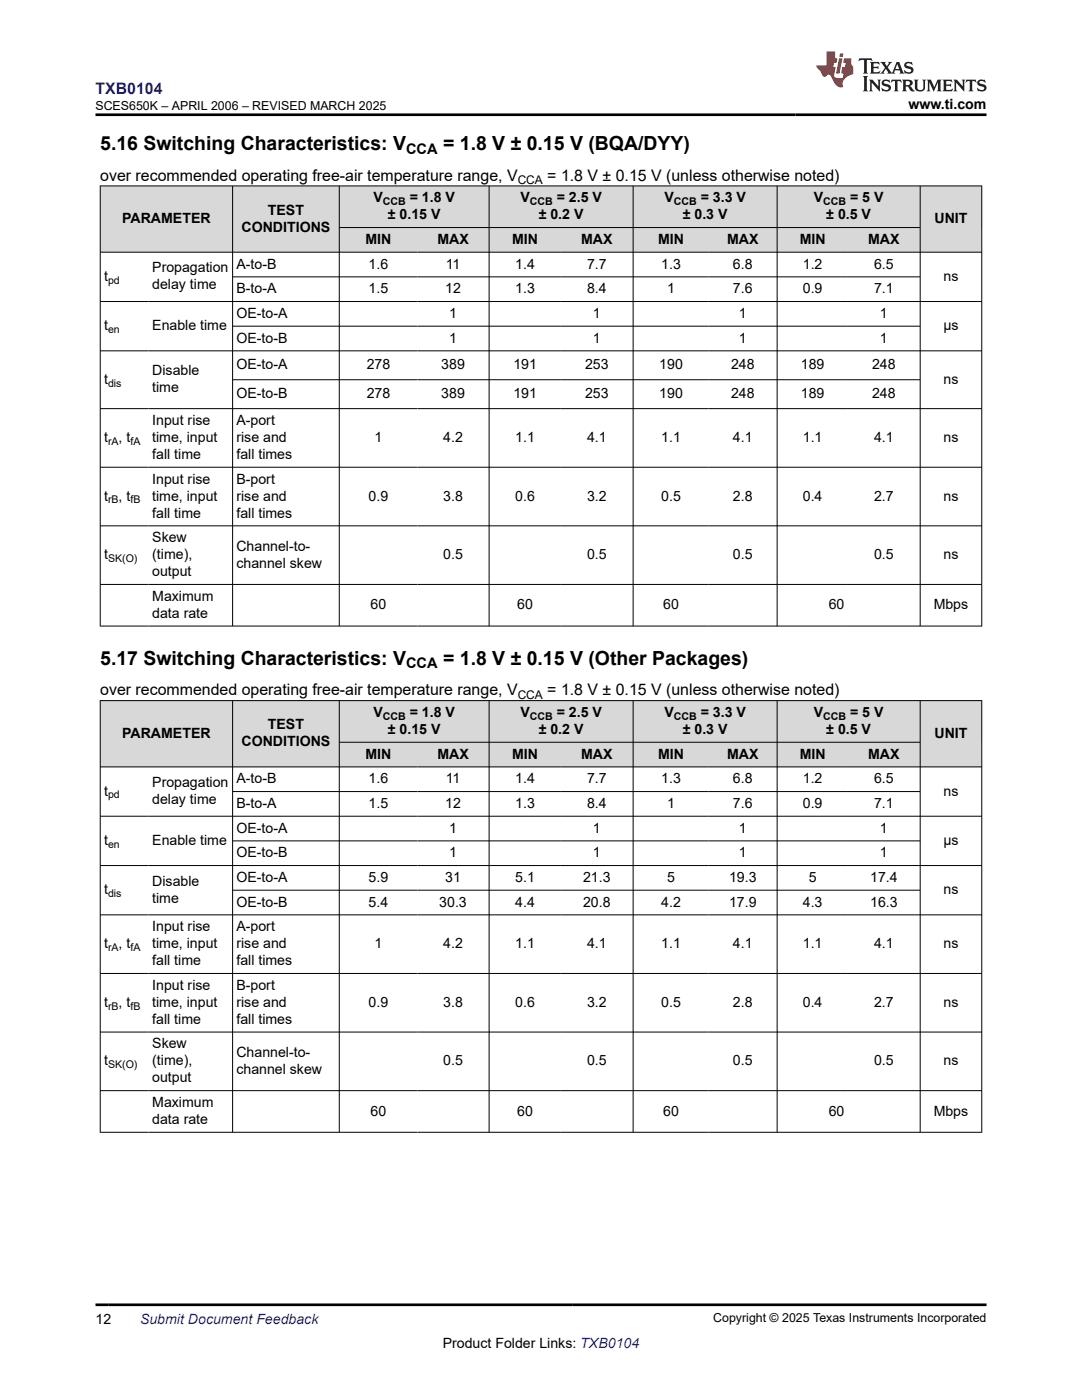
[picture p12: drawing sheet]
<svg xmlns="http://www.w3.org/2000/svg" width="216mm" height="279mm" viewBox="0 0 216 279" stroke-linecap="round" stroke-linejoin="round" font-family="sans-serif">
<g fill="#d8d8d8">
<path d="M20 37.1h175.9v8.3h-175.9z" fill-rule="evenodd"/>
<path d="M20.1 37.2h26.3v13.1h-26.3z" fill-rule="evenodd"/>
<path d="M46.5 37.2h21.1v13.1h-21.1z" fill-rule="evenodd"/>
<path d="M67.8 37.2h29.7v8.1h-29.7z" fill-rule="evenodd"/>
<path d="M97.7 37.2h28.6v8.1h-28.6z" fill-rule="evenodd"/>
<path d="M126.4 37.2h28.6v8.1h-28.6z" fill-rule="evenodd"/>
<path d="M155.1 37.2h28.5v8.1h-28.5z" fill-rule="evenodd"/>
<path d="M183.7 37.2h12.1v13.1h-12.1z" fill-rule="evenodd"/>
<path d="M67.8 45.5h15.5v4.8h-15.5z" fill-rule="evenodd"/>
<path d="M83.3 45.5h14.2v4.8h-14.2z" fill-rule="evenodd"/>
<path d="M97.7 45.5h14.2v4.8h-14.2z" fill-rule="evenodd"/>
<path d="M111.9 45.5h14.4v4.8h-14.4z" fill-rule="evenodd"/>
<path d="M126.4 45.5h15v4.8h-15z" fill-rule="evenodd"/>
<path d="M141.4 45.5h13.6v4.8h-13.6z" fill-rule="evenodd"/>
<path d="M155.1 45.5h14.1v4.8h-14.1z" fill-rule="evenodd"/>
<path d="M169.2 45.5h14.4v4.8h-14.4z" fill-rule="evenodd"/>
</g>
<g fill="none" stroke="#000" stroke-width=".2">
<path d="M19.9 37.1h176.1M20 37v88M46.4 37v88M67.7 37v88M97.6 37v88M126.3 37v88M155.1 37v88M183.6 37v88M195.9 37v88M19.9 50.3h176.1M46.4 55.3h137.3M67.7 45.4h116"/>
<path d="M19.9 60.2h176.1M19.9 70h176.1M46.4 65.1h137.3M46.4 75.8h137.3M19.9 81.6h176.1M19.9 93.2h176.1M19.9 104.9h176.1M19.9 116.6h176.1M19.9 124.9h176.1"/>
</g>
<g fill="#d8d8d8">
<path d="M20 139.8h175.9v8.3h-175.9z" fill-rule="evenodd"/>
<path d="M20.1 139.9h26.3v13.1h-26.3z" fill-rule="evenodd"/>
<path d="M46.5 139.9h21.1v13.1h-21.1z" fill-rule="evenodd"/>
<path d="M67.8 139.9h29.7v8.2h-29.7z" fill-rule="evenodd"/>
<path d="M97.7 139.9h28.6v8.2h-28.6z" fill-rule="evenodd"/>
<path d="M126.4 139.9h28.6v8.2h-28.6z" fill-rule="evenodd"/>
<path d="M155.1 139.9h28.5v8.2h-28.5z" fill-rule="evenodd"/>
<path d="M183.7 139.9h12.1v13.1h-12.1z" fill-rule="evenodd"/>
<path d="M67.8 148.2h15.5v4.8h-15.5z" fill-rule="evenodd"/>
<path d="M83.3 148.2h14.2v4.8h-14.2z" fill-rule="evenodd"/>
<path d="M97.7 148.2h14.2v4.8h-14.2z" fill-rule="evenodd"/>
<path d="M111.9 148.2h14.4v4.8h-14.4z" fill-rule="evenodd"/>
<path d="M126.4 148.2h15v4.8h-15z" fill-rule="evenodd"/>
<path d="M141.4 148.2h13.6v4.8h-13.6z" fill-rule="evenodd"/>
<path d="M155.1 148.2h14.1v4.8h-14.1z" fill-rule="evenodd"/>
<path d="M169.2 148.2h14.4v4.8h-14.4z" fill-rule="evenodd"/>
</g>
<g fill="none" stroke="#000" stroke-width=".2">
<path d="M19.9 139.8h176.1M20 139.8v86.2M46.4 139.8v86.2M67.7 139.8v86.2M97.6 139.8v86.2M126.3 139.8v86.2M155.1 139.8v86.2M183.6 139.8v86.2M195.9 139.8v86.2M19.9 153.1h176.1M46.4 158h137.3M67.7 148.1h116"/>
<path d="M19.9 162.9h176.1M19.9 172.7h176.1M46.4 167.8h137.3M46.4 177.7h137.3M19.9 182.6h176.1M19.9 194.3h176.1M19.9 206h176.1M19.9 217.7h176.1M19.9 226h176.1"/>
</g>
<path d="M171.5 11.6l-.2 .6 .5-.2h.6v.1v2.2l-.2 .4h1l-.2-.4v-2.2v-.1h.5l.6 .2-.2-.6zM173.6 12.4l.2 .3v1.6l-.2 .4h1.9l.1-.6a1.08 1.08 0 0 1-1.3 .2v-.7h.6l.4 .2v-.7l-.4 .2h-.6v-.5l.2-.2a1 1 0 0 1 1 .3l-.1-.5zM175.7 12.4l.9 1.1-1 1.2h.9l-.2-.2 .5-.8 .4 .8-.2 .2h1.6l-.2-.2 .2-.5h.9l.1 .5-.1 .2h.9l-.2-.4-.8-1.9h-.5l-.9 2.1-.9-1.1 .9-1h-.8l.2 .2-.4 .6-.4-.6 .2-.2zM179 12.8l.4 1h-.7zM180.7 12.5a.65 .65 0 0 0-.2 .7 .65 .65 0 0 0 .6 .5l.6 .1 .1 .3a.79 .79 0 0 1-.7 .4 .79 .79 0 0 1-.7-.5l.1 .7 .2-.1a.93 .93 0 0 0 1.1 0 .93 .93 0 0 0 .4-.9 1.46 1.46 0 0 0-1.2-.6l-.1-.3a1.09 1.09 0 0 1 1.2 .2l-.2-.6-.1 .1-.5-.2zM172.2 15.2l.2 .4v2.2l-.2 .4h1l-.2-.4v-2.2l.2-.4zM173.4 15.9l.2 .4v1.5l-.2 .4h.8l-.3-.4 .1-1.3 1.6 1.8v-2l.2-.4h-.7l.1 .2 .1 1.1-1.2-1.3zM176.2 16a.65 .65 0 0 0-.2 .8 .65 .65 0 0 0 .6 .4l.6 .2 .1 .2a.79 .79 0 0 1-.7 .4 .79 .79 0 0 1-.7-.5l.1 .7 .2-.1a.93 .93 0 0 0 1.1 .1 .93 .93 0 0 0 .4-1 1.46 1.46 0 0 0-1.2-.5l-.1-.4a1.09 1.09 0 0 1 1.2 .2l-.1-.6-.2 .1-.5-.1zM177.9 15.9l-.1 .6a.63 .63 0 0 1 .8-.3v1.6l-.3 .4h1l-.2-.4v-1.6a.66 .66 0 0 1 .8 .3l-.1-.6zM180 15.9l.2 .4v1.5l-.2 .4h1l-.2-.2-.1-.7h.5l.1 .2a.79 .79 0 0 0 1.2 .6l-1-.9a.61 .61 0 0 0 .6-.6 .61 .61 0 0 0-.5-.7zM180.8 16.2h.1a.47 .47 0 0 1 .5 .1 .47 .47 0 0 1 .1 .5l-.1 .1-.7 .1zM182.3 15.9l.2 .2a2.27 2.27 0 0 0 .4 2 1.04 1.04 0 0 0 1.7-.7v-1.3l.2-.2h-.8l.2 .4v1.1a.6 .6 0 0 1-.6 .6 .6 .6 0 0 1-.6-.6v-1.1l.3-.4zM184.9 15.9l.2 .4v1.5l-.2 .4h.8l-.3-.4v-1.4l.9 1.9 .9-1.9v1.4l-.3 .4h1l-.2-.4v-1.5l.2-.4h-.8l-.7 1.5-.6-1.5zM188.1 15.9l.2 .4v1.5l-.2 .4h1.9l.1-.6a1.09 1.09 0 0 1-1.3 .2v-.7h.6l.4 .2v-.6l-.4 .2h-.6v-.6l.2-.1a1.01 1.01 0 0 1 1 .3l-.1-.6zM190.2 15.9l.3 .4v1.5l-.3 .4h.8l-.2-.4v-1.3l1.6 1.8v-2l.2-.4h-.7l.2 .2v1.1l-1.2-1.3zM192.8 15.9l-.1 .6a.63 .63 0 0 1 .8-.3v1.6l-.3 .4h1l-.2-.4v-1.6a.66 .66 0 0 1 .8 .3l-.1-.6zM195.2 16a.65 .65 0 0 0-.2 .8 .65 .65 0 0 0 .6 .4l.6 .2 .2 .2a.79 .79 0 0 1-.7 .4 .79 .79 0 0 1-.7-.5l.1 .7 .2-.1a.93 .93 0 0 0 1 .1 .93 .93 0 0 0 .5-1 1.46 1.46 0 0 0-1.3-.5v-.4a1.09 1.09 0 0 1 1.2 .2l-.2-.6-.2 .1-.5-.1z" fill="#231f20"/>
<path d="M164.9 10.3v2.7h-2l.1 .4 .8 1a.95 .95 0 0 0 1 .9 .59 .59 0 0 1 .5-.4 .59 .59 0 0 1 .5 .3l.4 .8a1.59 1.59 0 0 0 2.1 1.4 1.61 1.61 0 0 1 1-2.3l1-.3-.1-1.5a1.59 1.59 0 0 1-.3-1.7h-1.5l-.2 .9h.6l-.2 .9h-.5l-.2 .9v.3l.4 .1-.1 .9h-.7a.73 .73 0 0 1-1-.7l.3-1.5h-.5l.1-.9h.5l.2-.9h-.5v-1.3zM167.4 11.6l-.6 3.1h.7l.6-3.1zM167.6 10.7l-.1 .6h.7l.1-.6z" fill="#ed1c24"/>
<path d="M19.1 22.9h177.8M19.1 260.4h177.8" fill="none" stroke="#000" stroke-width=".53"/>
<g font-size="3.9">
<text x="20" y="29.9">5.16 Switching Characteristics: V</text>
<text x="88.4" y="29.9">= 1.8 V ± 0.15 V (BQA/DYY)</text>
<text x="20" y="132.6">5.17 Switching Characteristics: V</text>
<text x="88.4" y="132.6">= 1.8 V ± 0.15 V (Other Packages)</text>
</g>
<text font-size="3.2" fill="#00f" x="19.1" y="18.7">TXB0104</text>
<g font-size="3.2">
<text x="20" y="36.1">over recommended operating free-air temperature range, V</text>
<text x="109.2" y="36.1">= 1.8 V ± 0.15 V (unless otherwise noted)</text>
<text x="20" y="138.8">over recommended operating free-air temperature range, V</text>
<text x="109.2" y="138.8">= 1.8 V ± 0.15 V (unless otherwise noted)</text>
</g>
<g font-size="2.9">
<text x="81" y="30.7">CCA</text>
<text x="81" y="133.4">CCA</text>
</g>
<g font-size="2.8">
<text x="181.3" y="21.8">www.ti.com</text>
<text x="74.5" y="40.4">V</text>
<text x="81.8" y="40.4">= 1.8 V</text>
<text x="103.8" y="40.4">V</text>
<text x="111.1" y="40.4">= 2.5 V</text>
<text x="132.6" y="40.4">V</text>
<text x="139.8" y="40.4">= 3.3 V</text>
<text x="162.4" y="40.4">V</text>
<text x="169.6" y="40.4">= 5 V</text>
<text x="24.4" y="44.5">PARAMETER</text>
<text x="48.2" y="46.2">CONDITIONS</text>
<text x="53.4" y="42.8">TEST</text>
<text x="77.4" y="43.8">± 0.15 V</text>
<text x="107.5" y="43.8">± 0.2 V</text>
<text x="136.2" y="43.8">± 0.3 V</text>
<text x="164.9" y="43.8">± 0.5 V</text>
<text x="186.5" y="44.5">UNIT</text>
<text x="47.2" y="53.6">A-to-B</text>
<text x="72.9" y="48.7">MIN</text>
<text x="73.6" y="53.6">1.6</text>
<text x="87.3" y="48.7">MAX</text>
<text x="88.9" y="53.6">11</text>
<text x="102.2" y="48.7">MIN</text>
<text x="102.8" y="53.6">1.4</text>
<text x="116" y="48.7">MAX</text>
<text x="117.1" y="53.6">7.7</text>
<text x="131.3" y="48.7">MIN</text>
<text x="131.9" y="53.6">1.3</text>
<text x="145.1" y="48.7">MAX</text>
<text x="146.3" y="53.6">6.8</text>
<text x="159.6" y="48.7">MIN</text>
<text x="160.2" y="53.6">1.2</text>
<text x="173.2" y="48.7">MAX</text>
<text x="174.4" y="53.6">6.5</text>
<text x="20.8" y="56.1">t</text>
<text x="30.4" y="54.4">Propagation</text>
<text x="30.4" y="57.8">delay time</text>
<text x="47.2" y="58.5">B-to-A</text>
<text x="73.6" y="58.5">1.5</text>
<text x="88.8" y="58.5">12</text>
<text x="102.8" y="58.5">1.3</text>
<text x="117.1" y="58.5">8.4</text>
<text x="133.1" y="58.5">1</text>
<text x="146.3" y="58.5">7.6</text>
<text x="160.2" y="58.5">0.9</text>
<text x="174.4" y="58.5">7.1</text>
<text x="188.3" y="56.1">ns</text>
<text x="20.8" y="65.9">t</text>
<text x="30.4" y="65.9">Enable time</text>
<text x="47.2" y="63.4">OE-to-A</text>
<text x="89.6" y="63.4">1</text>
<text x="118.3" y="63.4">1</text>
<text x="147.4" y="63.4">1</text>
<text x="175.6" y="63.4">1</text>
<text x="188.2" y="65.9">µs</text>
<text x="47.2" y="68.4">OE-to-B</text>
<text x="89.6" y="68.4">1</text>
<text x="118.3" y="68.4">1</text>
<text x="147.4" y="68.4">1</text>
<text x="175.6" y="68.4">1</text>
<text x="20.8" y="76.6">t</text>
<text x="30.4" y="74.9">Disable</text>
<text x="47.2" y="73.7">OE-to-A</text>
<text x="73.2" y="73.7">278</text>
<text x="88.1" y="73.7">389</text>
<text x="102.4" y="73.7">191</text>
<text x="116.7" y="73.7">253</text>
<text x="131.6" y="73.7">190</text>
<text x="145.9" y="73.7">248</text>
<text x="159.8" y="73.7">189</text>
<text x="174" y="73.7">248</text>
<text x="188.3" y="76.6">ns</text>
<text x="30.4" y="78.3">time</text>
<text x="47.2" y="79.5">OE-to-B</text>
<text x="73.2" y="79.5">278</text>
<text x="88.1" y="79.5">389</text>
<text x="102.4" y="79.5">191</text>
<text x="116.7" y="79.5">253</text>
<text x="131.6" y="79.5">190</text>
<text x="145.9" y="79.5">248</text>
<text x="159.8" y="79.5">189</text>
<text x="174" y="79.5">248</text>
<text x="20.8" y="88.2">t</text>
<text x="23.7" y="88.2">, t</text>
<text x="30.4" y="84.8">Input rise</text>
<text x="30.4" y="88.2">time, input</text>
<text x="47.2" y="84.8">A-port</text>
<text x="47.2" y="88.2">rise and</text>
<text x="74.7" y="88.2">1</text>
<text x="88.4" y="88.2">4.2</text>
<text x="102.8" y="88.2">1.1</text>
<text x="117.1" y="88.2">4.1</text>
<text x="131.9" y="88.2">1.1</text>
<text x="146.3" y="88.2">4.1</text>
<text x="160.2" y="88.2">1.1</text>
<text x="174.4" y="88.2">4.1</text>
<text x="188.3" y="88.2">ns</text>
<text x="30.4" y="91.6">fall time</text>
<text x="47.2" y="91.6">fall times</text>
<text x="20.8" y="99.9">t</text>
<text x="23.7" y="99.9">, t</text>
<text x="30.4" y="96.5">Input rise</text>
<text x="30.4" y="99.9">time, input</text>
<text x="47.2" y="96.5">B-port</text>
<text x="47.2" y="99.9">rise and</text>
<text x="73.6" y="99.9">0.9</text>
<text x="88.4" y="99.9">3.8</text>
<text x="102.8" y="99.9">0.6</text>
<text x="117.1" y="99.9">3.2</text>
<text x="131.9" y="99.9">0.5</text>
<text x="146.3" y="99.9">2.8</text>
<text x="160.2" y="99.9">0.4</text>
<text x="174.4" y="99.9">2.7</text>
<text x="188.3" y="99.9">ns</text>
<text x="30.4" y="103.3">fall time</text>
<text x="47.2" y="103.3">fall times</text>
<text x="20.8" y="111.6">t</text>
<text x="30.4" y="108.2">Skew</text>
<text x="30.4" y="111.6">(time),</text>
<text x="47.2" y="109.9">Channel-to-</text>
<text x="47.2" y="113.3">channel skew</text>
<text x="88.4" y="111.6">0.5</text>
<text x="117.1" y="111.6">0.5</text>
<text x="146.3" y="111.6">0.5</text>
<text x="174.4" y="111.6">0.5</text>
<text x="188.3" y="111.6">ns</text>
<text x="30.4" y="115">output</text>
<text x="30.4" y="119.9">Maximum</text>
<text x="30.4" y="123.3">data rate</text>
<text x="74" y="121.6">60</text>
<text x="103.2" y="121.6">60</text>
<text x="132.3" y="121.6">60</text>
<text x="165.4" y="121.6">60</text>
<text x="186.3" y="121.6">Mbps</text>
<text x="74.5" y="143.1">V</text>
<text x="81.8" y="143.1">= 1.8 V</text>
<text x="103.8" y="143.1">V</text>
<text x="111.1" y="143.1">= 2.5 V</text>
<text x="132.6" y="143.1">V</text>
<text x="139.8" y="143.1">= 3.3 V</text>
<text x="162.4" y="143.1">V</text>
<text x="169.6" y="143.1">= 5 V</text>
<text x="24.4" y="147.3">PARAMETER</text>
<text x="48.2" y="148.9">CONDITIONS</text>
<text x="53.4" y="145.6">TEST</text>
<text x="77.4" y="146.5">± 0.15 V</text>
<text x="107.5" y="146.5">± 0.2 V</text>
<text x="136.2" y="146.5">± 0.3 V</text>
<text x="164.9" y="146.5">± 0.5 V</text>
<text x="186.5" y="147.3">UNIT</text>
<text x="72.9" y="151.4">MIN</text>
<text x="87.3" y="151.4">MAX</text>
<text x="102.2" y="151.4">MIN</text>
<text x="116" y="151.4">MAX</text>
<text x="131.3" y="151.4">MIN</text>
<text x="145.1" y="151.4">MAX</text>
<text x="159.6" y="151.4">MIN</text>
<text x="173.2" y="151.4">MAX</text>
<text x="20.8" y="158.8">t</text>
<text x="30.4" y="157.1">Propagation</text>
<text x="30.4" y="160.5">delay time</text>
<text x="47.2" y="161.2">B-to-A</text>
<text x="47.2" y="156.3">A-to-B</text>
<text x="73.6" y="161.2">1.5</text>
<text x="73.6" y="156.3">1.6</text>
<text x="88.8" y="161.2">12</text>
<text x="88.9" y="156.3">11</text>
<text x="102.8" y="156.3">1.4</text>
<text x="102.8" y="161.2">1.3</text>
<text x="117.1" y="156.3">7.7</text>
<text x="117.1" y="161.2">8.4</text>
<text x="131.9" y="156.3">1.3</text>
<text x="133.1" y="161.2">1</text>
<text x="146.3" y="156.3">6.8</text>
<text x="146.3" y="161.2">7.6</text>
<text x="160.2" y="156.3">1.2</text>
<text x="160.2" y="161.2">0.9</text>
<text x="174.4" y="156.3">6.5</text>
<text x="174.4" y="161.2">7.1</text>
<text x="188.3" y="158.8">ns</text>
<text x="47.2" y="166.2">OE-to-A</text>
<text x="89.6" y="166.2">1</text>
<text x="118.3" y="166.2">1</text>
<text x="147.4" y="166.2">1</text>
<text x="175.6" y="166.2">1</text>
<text x="20.8" y="168.6">t</text>
<text x="30.4" y="168.6">Enable time</text>
<text x="47.2" y="171.1">OE-to-B</text>
<text x="89.6" y="171.1">1</text>
<text x="118.3" y="171.1">1</text>
<text x="147.4" y="171.1">1</text>
<text x="175.6" y="171.1">1</text>
<text x="188.2" y="168.6">µs</text>
<text x="20.8" y="178.5">t</text>
<text x="30.4" y="176.8">Disable</text>
<text x="47.2" y="176">OE-to-A</text>
<text x="73.6" y="176">5.9</text>
<text x="88.8" y="176">31</text>
<text x="102.8" y="176">5.1</text>
<text x="116.3" y="176">21.3</text>
<text x="133.1" y="176">5</text>
<text x="145.5" y="176">19.3</text>
<text x="161.4" y="176">5</text>
<text x="173.6" y="176">17.4</text>
<text x="188.3" y="178.5">ns</text>
<text x="30.4" y="180.2">time</text>
<text x="30.4" y="185.9">Input rise</text>
<text x="47.2" y="180.9">OE-to-B</text>
<text x="47.2" y="185.9">A-port</text>
<text x="73.6" y="180.9">5.4</text>
<text x="87.7" y="180.9">30.3</text>
<text x="102.8" y="180.9">4.4</text>
<text x="116.3" y="180.9">20.8</text>
<text x="131.9" y="180.9">4.2</text>
<text x="145.5" y="180.9">17.9</text>
<text x="160.2" y="180.9">4.3</text>
<text x="173.6" y="180.9">16.3</text>
<text x="20.8" y="189.2">t</text>
<text x="23.7" y="189.2">, t</text>
<text x="30.4" y="189.2">time, input</text>
<text x="47.2" y="189.2">rise and</text>
<text x="74.7" y="189.2">1</text>
<text x="88.4" y="189.2">4.2</text>
<text x="102.8" y="189.2">1.1</text>
<text x="117.1" y="189.2">4.1</text>
<text x="131.9" y="189.2">1.1</text>
<text x="146.3" y="189.2">4.1</text>
<text x="160.2" y="189.2">1.1</text>
<text x="174.4" y="189.2">4.1</text>
<text x="188.3" y="189.2">ns</text>
<text x="30.4" y="197.5">Input rise</text>
<text x="30.4" y="192.6">fall time</text>
<text x="47.2" y="197.5">B-port</text>
<text x="47.2" y="192.6">fall times</text>
<text x="20.8" y="200.9">t</text>
<text x="23.7" y="200.9">, t</text>
<text x="30.4" y="200.9">time, input</text>
<text x="47.2" y="200.9">rise and</text>
<text x="73.6" y="200.9">0.9</text>
<text x="88.4" y="200.9">3.8</text>
<text x="102.8" y="200.9">0.6</text>
<text x="117.1" y="200.9">3.2</text>
<text x="131.9" y="200.9">0.5</text>
<text x="146.3" y="200.9">2.8</text>
<text x="160.2" y="200.9">0.4</text>
<text x="174.4" y="200.9">2.7</text>
<text x="188.3" y="200.9">ns</text>
<text x="30.4" y="204.3">fall time</text>
<text x="30.4" y="209.2">Skew</text>
<text x="47.2" y="204.3">fall times</text>
<text x="20.8" y="212.6">t</text>
<text x="30.4" y="212.6">(time),</text>
<text x="47.2" y="210.9">Channel-to-</text>
<text x="47.2" y="214.3">channel skew</text>
<text x="88.4" y="212.6">0.5</text>
<text x="117.1" y="212.6">0.5</text>
<text x="146.3" y="212.6">0.5</text>
<text x="174.4" y="212.6">0.5</text>
<text x="188.3" y="212.6">ns</text>
<text x="30.4" y="216">output</text>
<text x="30.4" y="220.9">Maximum</text>
<text x="30.4" y="224.3">data rate</text>
<text x="74" y="222.6">60</text>
<text x="103.2" y="222.6">60</text>
<text x="132.3" y="222.6">60</text>
<text x="165.4" y="222.6">60</text>
<text x="186.3" y="222.6">Mbps</text>
<text x="19.1" y="264.2">12</text>
<text x="88.3" y="269">Product Folder Links: TXB0104</text>
</g>
<text font-size="2.8" fill="#00f" x="27.9" y="264.2">Submit Document Feedback</text>
<g font-size="2.5">
<text x="19" y="21.9">SCES650K – APRIL 2006 – REVISED MARCH 2025</text>
<text x="142.3" y="263.9">Copyright © 2025 Texas Instruments Incorporated</text>
</g>
<g font-size="2.4">
<text x="103.3" y="36.7">CCA</text>
<text x="103.3" y="139.4">CCA</text>
</g>
<g font-size="2.1">
<text x="76.4" y="40.9">CCB</text>
<text x="105.7" y="40.9">CCB</text>
<text x="134.4" y="40.9">CCB</text>
<text x="164.3" y="40.9">CCB</text>
<text x="21.6" y="56.6">pd</text>
<text x="21.6" y="66.5">en</text>
<text x="21.6" y="77.2">dis</text>
<text x="21.6" y="88.8">rA</text>
<text x="26" y="88.8">fA</text>
<text x="21.6" y="100.5">rB</text>
<text x="26" y="100.5">fB</text>
<text x="21.6" y="112.2">SK(O)</text>
<text x="76.4" y="143.7">CCB</text>
<text x="105.7" y="143.7">CCB</text>
<text x="134.4" y="143.7">CCB</text>
<text x="164.3" y="143.7">CCB</text>
<text x="21.6" y="159.4">pd</text>
<text x="21.6" y="169.2">en</text>
<text x="21.6" y="179">dis</text>
<text x="21.6" y="189.8">rA</text>
<text x="26" y="189.8">fA</text>
<text x="21.6" y="201.5">rB</text>
<text x="26" y="201.5">fB</text>
<text x="21.6" y="213.2">SK(O)</text>
</g>
</svg>
